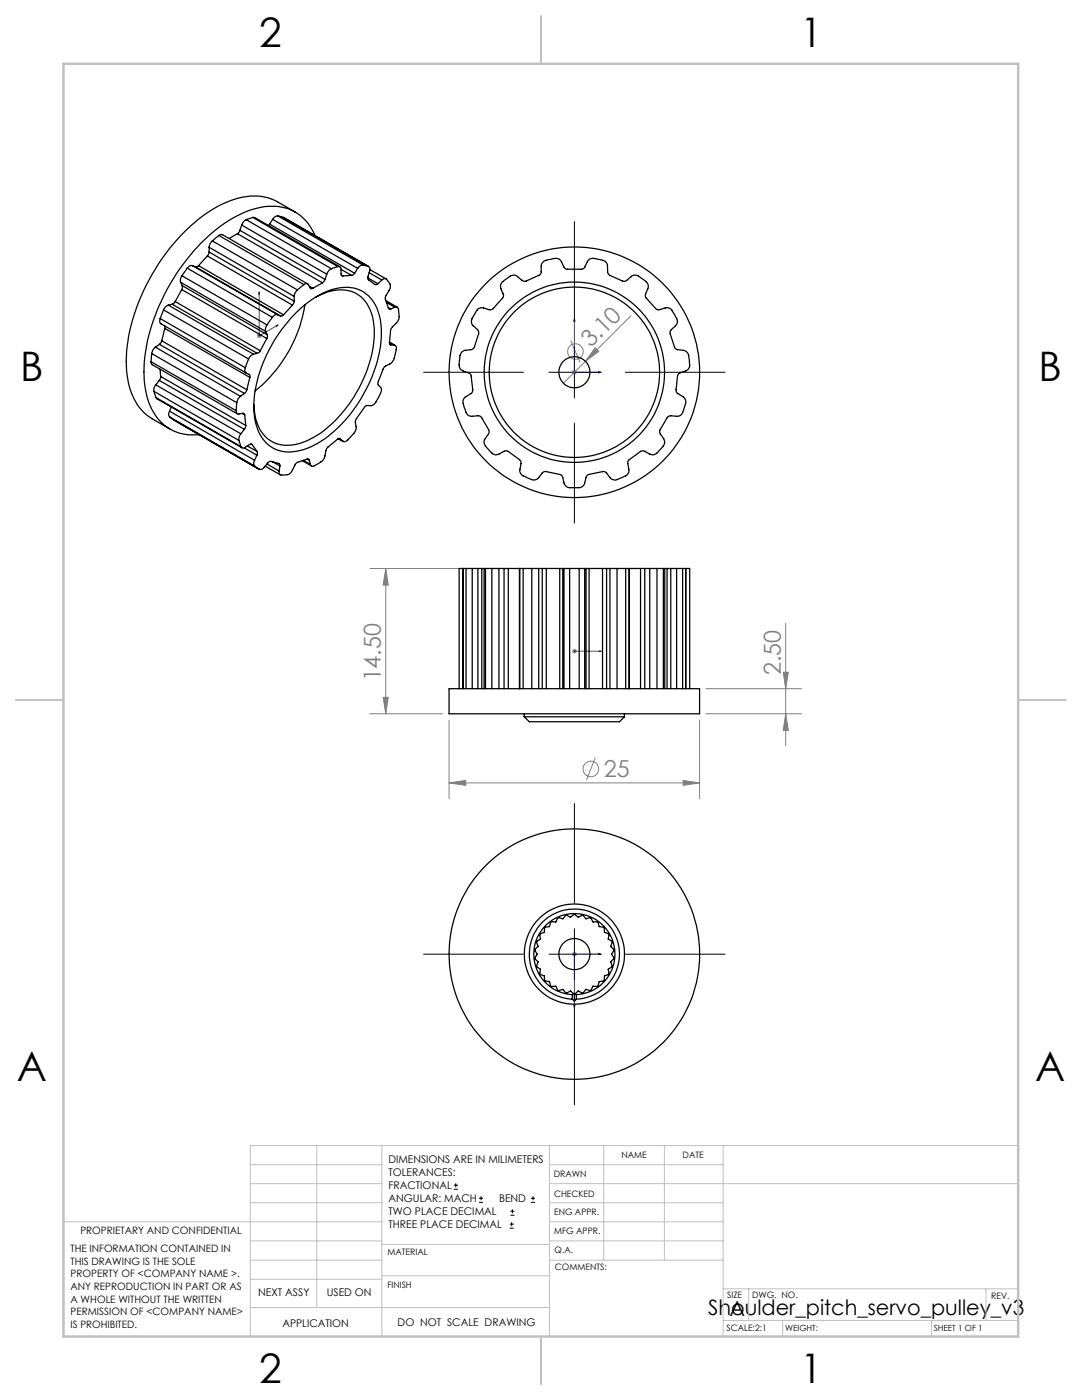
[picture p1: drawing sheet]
<svg xmlns="http://www.w3.org/2000/svg" width="216mm" height="279mm" viewBox="0 0 216 279" stroke-linecap="round" stroke-linejoin="round" font-family="sans-serif">
<g fill="none" stroke="#808080" stroke-width=".2">
<path d="M51.2 67h1M51.4 66.7l.7 .7M51.7 66.5v1M52.1 66.7l-.7 .7M113.9 67.9l1.8 4.5M114.1 74.3h1M114.3 73.9l.7 .7M114.6 73.8v1M118.8 69.4l.7 .7-2.7 2zM125.9 63l-13.5 13.5M73.8 113.5h17.9M77 113.5v29"/>
<path d="M77 113.5l.5 3.3h-1.1zM76.4 139.2h1.1l-.5 3.3zM114.1 130h1M114.3 129.6l.7 .7M114.6 129.5v1M115 129.6l-.7 .7M140.9 137.4h19M156.3 134.2h1l-.5 3.2zM156.8 124.4v24.4M73.8 142.5h14.5M89.6 156.2l3.3-.4v.9zM89.6 143.7v15.7"/>
<path d="M89.6 156.2h50M118.8 151.2l-1.8 4.5M136.3 155.8l3.3 .4-3.3 .5zM139.6 143.7v15.7M140.9 142.5h19M156.8 142.5l.5 3.3h-1zM114.1 190.4h1M114.3 190.1l.7 .7M114.6 189.9v1M115 190.1l-.7 .7"/>
<circle cx="114.8" cy="70.2" r="1.55"/>
<circle cx="117.9" cy="153.5" r="1.56"/>
</g>
<g fill="none" stroke="#000" stroke-width=".2">
<path d="M114.6 44.2v19.9M84.5 74.3h20M109.5 74.3h10.2M114.6 69.2v10.2M124.8 74.3h19.9M114.6 84.5v19.9M114.6 160.3v20M84.5 190.4h20M109.5 190.4h10.2M114.6 185.3v10.2M124.8 190.4h19.9M114.6 200.6v19.9"/>
<path d="M90.6 237.3h.8M90.6 236.5h.8M90.9 236.1v.9M95.6 240h.8M95.6 239.1h.8M96 238.7v.8M105.9 240h.9M105.9 239.1h.9M106.4 238.7v.8M101.7 245.1h.8M101.7 244.3h.8M101.8 242.5h.9"/>
<path d="M101.8 241.7h.9M102.1 243.9v.8M102.2 241.3v.8"/>
</g>
<g fill="none" stroke="#00f" stroke-width=".2">
<path d="M51.7 58.2l.1 .4-.2 .1zM51.7 58.2v8.8l3.8-2.2M55.1 64.9l.4-.1-.4 .4zM114.6 63.5v10.8h5.4M114.6 63.5l.2 .6h-.3zM119.5 74.2l.5 .1-.5 .1zM114.5 130h.3zM114.6 130h.1M114.6 130h5.4M120 130h-.5h.5M119.5 190.3l.5 .1-.5 .1zM120 190.4h-5.4v10.8"/>
<path d="M114.5 200.6h.3l-.2 .6z"/>
</g>
<g fill="none" stroke="#c0c0c0" stroke-width=".2">
<path d="M50 232.4h26.2M50 236.2h26.2M63.2 228.6v32.3M76.2 228.6v38.1M109.6 228.6v38.1M109.6 232.4h34.7M109.6 236.2h93.6M120.5 228.6v22.9M132.6 228.6v22.9M144.3 228.6v38.1M203.2 228.6h-153.2v38.1M12.7 243.8h63.5"/>
<path d="M50 251.5h26.2M50 240h26.2M50 247.7h26.2M50 255.3h26.2M76.2 254.6h33.4M76.2 248.4h33.4M109.6 251.5h34.7M109.6 243.8h34.7M109.6 240h34.7M109.6 247.7h34.7M144.3 257.2h58.9M149.4 257.2v6.3"/>
<path d="M196.7 257.2v6.3M50 260.9h59.6M144.3 263.5h58.9M156.2 263.5v3.2M185.9 263.5v3.2"/>
</g>
<path d="M108 3.2v9.5M3.1 139.7h9.6M203.2 139.7h9.5M108 266.7v9.6" fill="none" stroke="#c0c0c0" stroke-width=".25"/>
<path d="M12.7 12.7h190.5v254h-190.5z" fill="none" stroke="#c0c0c0" stroke-width=".5"/>
<g fill="#00f">
<path d="M119.5 130h.5zM114.5 130h.3z"/>
<path d="M55.1 64.9l.4-.1-.4 .4zM51.7 58.2l.1 .4-.2 .1z"/>
<path d="M119.5 190.3v.2l.5-.1zM114.5 200.6l.1 .6 .2-.6zM119.5 74.2l.5 .1-.5 .1zM114.6 63.5l.2 .6h-.3z"/>
</g>
<g fill="#808080">
<path d="M118.8 69.4l.7 .7-2.7 2z"/>
<path d="M89.6 156.2l3.3-.4v.9zM136.3 155.8l3.3 .4-3.3 .5z"/>
<path d="M156.3 134.2h1l-.5 3.2zM156.8 142.5l.5 3.3h-1zM77 113.5l.5 3.3h-1.1zM76.4 139.2h1.1l-.5 3.3z"/>
</g>
<g fill="none" stroke="#000" stroke-width=".25">
<path d="M36.1 56.3l16.9 9.8M36.1 56.3l.3 .7M36.3 57.8l16.9 9.8M36.3 57.8l-1.3 2.4M36.3 55a1.29 1.29 0 0 0-.2 1.3M36.3 55l17 9.8M36.4 57l-.1 .8M36.4 57l16.9 9.8M37.4 53.5l-1.1 1.5M37.4 53.5l16.9 9.8M38.4 53a.97 .97 0 0 0-1 .5M38.4 53l17 9.8"/>
<path d="M38.4 53l.6 .3M39 53.3l17 9.8M39.6 53l-.3 .3h-.3M39.6 53l17 9.8M41.4 51.1l16.9 9.8M41.4 51.1l-1.8 1.9M41.7 50.3l-.3 .8M41.7 49.4l17 9.8M41.7 50.3l17 9.8M41.7 49.4v.9M42.4 48.1l-.5 .6-.2 .7M42.4 48.1l16.9 9.8"/>
<path d="M43.7 47l-1.3 1.1M43.7 47l.5-.2h.2l17 9.9M43.7 47l16.9 9.8M47.4 46.6l-1.7 1M47.4 46.6l16.9 9.8M47.9 46l-.5 .6M47.9 46l17 9.8M48.2 44.9l-.3 1.1M48.2 44.9l17 9.8M49.1 43.9l-.4 .2-.5 .8M49.1 43.9l17 9.7M50.4 43.4h.4l17 9.8"/>
<path d="M50.4 43.4l-1.3 .5M50.4 43.4l17 9.8M53.8 44.7l-.2 .3M53.8 44.7l17 9.8M54.4 43.8l-.6 .9M54.4 43.8l17 9.8M55.5 43.1l1 .3M55.5 43.1a1.25 1.25 0 0 0-1.1 .7M55.5 43.1l16.9 9.8M56.5 43.4l17.1 9.8M56.5 43.4h.1M58.7 59.2v.9"/>
<path d="M58.9 42.3l-3.5-2a11.3 11.3 0 0 0-10.1 0 32.6 32.6 0 0 0-14.3 13.4 35.1 35.1 0 0 0-5.7 20.3 12 12 0 0 0 4.5 9.2l4.1 2.4M59.3 57.9a1.83 1.83 0 0 0-.6 1.3M60.6 56.8l-1.3 1.1M60.6 56.8a.57 .57 0 0 1 1 0l.4 .8 .4-.1M61.7 57.2l.7 .3M62.9 47a9.1 9.1 0 0 0-10.9-5.6 24.7 24.7 0 0 0-12.7 8 40.9 40.9 0 0 0-10.5 22.8 16.5 16.5 0 0 0 2.6 11.2 9.1 9.1 0 0 0 8.3 3.3M63 59.3a8.4 8.4 0 0 1 8.2-.7 8.2 8.2 0 0 1 3.5 7.1 26.5 26.5 0 0 1-8.1 18.5 14.6 14.6 0 0 1-9.1 4.7 6.2 6.2 0 0 1-6.4-5l-.4-3.2M64.3 56.4l-1.9 1.1M64.9 55.8l-.6 .6M65.2 54.7l-.3 1.1M66.1 53.6l-.4 .3-.5 .8M67.4 53.2l-1.3 .4"/>
<path d="M67.4 53.2a.48 .48 0 0 1 .7 .6M68.1 53.8v1.1l.3 .2M68.1 53.8l2.1 1.2M68.1 54.9l.3 .2M70.2 55l-1.8 .1M70.8 54.5l-.6 .5M71.4 53.6l-.6 .9M72.4 52.9a1.25 1.25 0 0 0-1 .7M72.4 52.9l.7 .2a.73 .73 0 0 1 .6 1.1l-.3 1.2 .1 .4 1.4 1 .5-.2M73.4 55.5l2 1.1M73.7 54.4l2.5 1.5M73.8 53.8l3.2 1.9"/>
<path d="M76.2 55.9a.74 .74 0 0 1 .8-.3 .74 .74 0 0 1 .5 .6l.1 .1a1.23 1.23 0 0 1 0 1.7l-.7 1.2v.5l.7 1.9 .4 .1M76.2 55.9l-.8 .7M100.2 56.3l1-.8a1.55 1.55 0 0 1 2.1-.3l.8 .8 .6 .2 2.8-1.2 .5-.6v-1.5a1.5 1.5 0 0 1 1.6-1.1l.5-.1a1.48 1.48 0 0 1 1.9 .5l.6 1.3 .4 .2h3.2l.5-.3 .6-1.3a1.67 1.67 0 0 1 2.1-.3 1.79 1.79 0 0 1 1.8 1.1v1.5l.5 .6 2.9 1.2 .4-.2 .9-.8a1.45 1.45 0 0 1 2.1 .3l.3 .3a1.45 1.45 0 0 1 1 1.8l-.5 1.3v.4l2 2.3 .6 .2 1.5-.4a1.44 1.44 0 0 1 1.5 1.2l.3 .4a1.49 1.49 0 0 1 .1 2l-1.1 1.2 .9 3.2 .4 .3 1.6 .3a1.94 1.94 0 0 1 .9 2.1 1.49 1.49 0 0 1-.7 1.9l-1.2 .4-.3 .4-.4 3 .1 .4 .2 .3 1.2 .8a1.54 1.54 0 0 1 .2 1.9l-.1 .4a1.45 1.45 0 0 1-1.5 1.5l-1.3-.1-.4 .1-1.6 2.8v.6l.8 1.2a1.66 1.66 0 0 1-.8 2 1.64 1.64 0 0 1-2.1 .9l-.9-.5-.7-.1-2.5 1.8-.3 .6 .3 1.4a1.52 1.52 0 0 1-1.3 1.4l-.4 .3a1.46 1.46 0 0 1-2.1-.2l-.7-1-.6-.2-2.9 .6-.5 .4-.4 1.5a1.65 1.65 0 0 1-2 .7 1.79 1.79 0 0 1-2-.7l-.4-1.5-.5-.4-2.9-.6-.5 .2-.8 1a1.48 1.48 0 0 1-2.1 .2l-.4-.3a1.46 1.46 0 0 1-1.2-1.5l.1-1.6-.3-.4-2.2-1.6-.5-.1-1.5 .7a1.96 1.96 0 0 1-2.1-1.2 1.46 1.46 0 0 1-.5-1.9l.7-1 .1-.5-1.5-2.7-.2-.3-.4-.1-1.4 .1a1.47 1.47 0 0 1-1.3-1.5l-.2-.4a1.77 1.77 0 0 1 .1-1.8l1.2-.8 .4-.5-.3-3a.68 .68 0 0 0-.5-.7l-1.2-.5a1.53 1.53 0 0 1-.6-1.8v-.5a1.53 1.53 0 0 1 1.2-1.7l1.2-.1 .4-.3 1-3-.1-.5-1.1-1.1a1.74 1.74 0 0 1 .4-2.1 1.74 1.74 0 0 1 1.6-1.4l1.3 .4h.5l2.2-2.4 .2-.5-.6-1.6zM30.1 72.2l.3 .6 16.9 9.8M30.1 72.2l17 9.8M30.3 70.6l-.2 1.6M30.3 70.6l16.9 9.8M30.7 78.1l.4 1.2M30.7 78.1l17 9.8M31 69.3l-.5 .6-.2 .7M31 69.3l17 9.8M31.1 76.8a1.45 1.45 0 0 0-.4 1.3"/>
<path d="M31.1 76.8l16.9 9.8M31.1 79.3l.2 .3 17 9.8M31.1 79.3l17 9.8M31.8 75.9l-.7 .9M31.8 75.9l17 9.8M31.8 68.7l17 9.8M31.8 68.7l-.8 .6M31.9 73.7l.2 1.4M32 63.6a.86 .86 0 0 0 .1 1l17 9.8M32 63.6l16.9 9.8M32.1 75.1l-.3 .8M32.1 75.1l16.9 9.8"/>
<path d="M32.3 68l-.5 .7M32.3 68l16.9 9.8M32.6 61.8l-.6 1.8M32.6 61.8l17 9.8M32.8 65.1l.1 .4M32.9 65.5l16.9 9.8M32.9 65.5l-.6 2.5M33.6 60.9a1.57 1.57 0 0 0-1 .9M33.6 60.9l17 9.8M34.4 60.7l16.9 9.8M34.4 60.7l-.8 .2M35 60.2l-.6 .5"/>
<path d="M35 60.2l16.9 9.8M48 79.1l-.5 .6-.3 .7M48.8 78.5l-.8 .6M48.9 73.4a.86 .86 0 0 0 .2 1M49.1 74.4l.7 .4v.5M49.2 77.8l-.4 .7M49.6 71.6l-.7 1.8M49.8 75.3l-.6 2.5M50.6 70.7a1.51 1.51 0 0 0-1 .9M51.3 70.5l-.7 .2M51.9 70l-.6 .5M53 66.1l.3 .7"/>
<path d="M53.2 67.6l-1.3 2.4M53.3 64.8l-.3 .9v.4M53.3 66.8l-.1 .8M54.3 63.3l-1 1.5M55.4 62.8a1.08 1.08 0 0 0-1.1 .5M55.4 62.8l.6 .3M56.6 62.8l-.6 .3M58.3 60.9l-1.7 1.9M58.7 62.8a17.1 17.1 0 0 1 9.4-5.4 6.6 6.6 0 0 1 7.5 5.4 20.3 20.3 0 0 1-1.7 13.2 26.3 26.3 0 0 1-11.9 13.2 8.2 8.2 0 0 1-7.8 0 9 9 0 0 1-3.5-8.1 27.9 27.9 0 0 1 7.3-17.6zM58.7 60.1l-.4 .8M60.8 60.9a27.4 27.4 0 0 1-9.9 17.1M77 60l2.3 1.3"/>
<path d="M77.1 60.4l1.7 .9M77.5 61.4l.5 .3M77.7 68.3l1.1 .7M77.7 68.3l1 .6M77.8 68.7l.2 .1M78 68.8l.7 .1M78.7 68.9a.71 .71 0 0 1 .3 1.1l-.3 1.5-.4 .7-.4 .4-1.1 .6-.3 .4-1.1 2.8 .1 .4 .5 .5a1.96 1.96 0 0 1-.5 2.1l-.4 .6a1.49 1.49 0 0 1-1.1 1h-1l-1.9 2.5-.2 .5 .2 1.3a5 5 0 0 1-2.2 2.8h-.5M78.8 61.3a.6 .6 0 0 1 .6 .1 .6 .6 0 0 1 .2 .7v.5a1.83 1.83 0 0 1-.5 1.9l-.8 .7-.4 .7-.2 2.6 .3 .3M78.8 61.3l-.8 .4M33.8 82.1a.93 .93 0 0 0 .1 1.1M33.8 82.1l17 9.8M33.9 83.2l.8 .7 17 9.8"/>
<path d="M33.9 83.2l16.9 9.8M34.2 81.2l-.4 .9M47.1 82a.53 .53 0 0 0 .6 .6l.9-.1 .2 .3M47.2 80.4l-.1 1.6M47.7 87.9l.4 1.2M48 86.6a1.55 1.55 0 0 0-.3 1.3M48.3 82.5l.5 .3M48.8 85.7l-.8 .9M48.8 89.4l2.5 1.4M48.8 82.8l.2 2.1M49 84.9l-.2 .8M49.4 89l1.9 1.1"/>
<path d="M50.1 88.6l.2 .1M50.3 88.7l-.3-.1-1 .7a.53 .53 0 0 1-.9-.2M50.3 88.7l1 1.4M50.8 91.9a.93 .93 0 0 0 0 1.1M50.8 93l.9 .7M51.3 90.8l-.5 1.1M51.3 90.1v.7M52.9 93l3 1.8M53.3 92.6l2.4 1.4M54.4 92.1l1.4 .9M55.8 93l-.1-.5-1.9-.4-1.1 1.1a.89 .89 0 0 1-1 .5M55.8 93l-.1 1"/>
<path d="M60.3 91.9l1.9 1.1M60.5 91.9l1.4 .8M61.3 91.6h.3l.1 .3M61.3 91.6l-2.1 .7-.3 .4-.6 1.1a1.97 1.97 0 0 1-2.5 .9l-.1-.4v-.3M61.3 91.6l.4 .3M61.7 91.9l.2 .8M67.8 87.5l.1 .1M67.9 87.6l-.2-.1-.3 .1-2.1 1.8-.3 .6-.2 1a3.5 3.5 0 0 1-2.5 2.1l-.4-.4M67.9 87.6l.5 .5M68.4 88.1l-.9-.5 1 .5M92.4 113.5h.1M92.4 113.5h-.8v23.9"/>
<path d="M92.4 113.5v23.9M92.4 113.5h.6M93 113.5h1.2M93 113.5v23.9M94.2 113.5h1.2M94.2 113.5v23.9M95.4 113.5h.7M95.4 113.5v23.9M96.1 113.5h.5M96.1 113.5v23.9M96.6 113.5h.3M96.6 113.5v23.9"/>
<path d="M96.9 113.5h1.2M96.9 113.5v23.9M98.1 113.5h1.5M98.1 113.5v23.9M99.6 113.5h1M99.6 113.5v23.9M100.6 113.5h.8M100.6 113.5v23.9M101.4 113.5h2.3M101.4 113.5v23.9M103.6 113.5v23.9M103.7 113.5h.7"/>
<path d="M103.7 113.5v23.9M104.4 113.5h1.7M104.4 113.5v23.9M106.1 113.5h1.4M106.1 113.5v23.9M107.5 113.5h.7M107.5 113.5v23.9M108.2 113.5h.8M108.2 113.5v23.9M109 113.5h2.7M109 113.5v23.9M111.7 113.5h.6"/>
<path d="M111.7 113.5v23.9M112.3 113.5h.2M112.3 113.5v23.9M112.5 113.5h1.2M112.5 113.5v23.9M113.7 113.5h1.9M113.7 113.5v23.9M115.6 113.5h1.1M115.6 113.5v23.9M116.7 113.5v23.9M116.7 113.5h.2M116.9 113.5h.6"/>
<path d="M116.9 113.5v23.9M117.5 113.5h2.7M117.5 113.5v23.9M120.2 113.5h.8M120.2 113.5v23.9M121 113.5h.7M121 113.5v23.9M121.7 113.5h1.4M121.7 113.5v23.9M123.1 113.5h1.7M123.1 113.5v23.9M124.8 113.5h.7"/>
<path d="M124.8 113.5v23.9M125.5 113.5v23.9M125.5 113.5h2.3M125.6 113.5v23.9M127.8 113.5h.9M127.8 113.5v23.9M128.7 113.5h.9M128.7 113.5v23.9M129.6 113.5h1.5M129.6 113.5v23.9M131.1 113.5h1.3M131.1 113.5v23.9"/>
<path d="M132.4 113.5h.2M132.4 113.5v23.9M132.6 113.5v23.9M132.6 113.5h.5M133.1 113.5h.7M133.1 113.5v23.9M133.8 113.5h1.2M133.8 113.5v23.9M135 113.5h1.2M135 113.5v23.9M136.2 113.5h.6M136.2 113.5v23.9"/>
<path d="M136.8 113.5h.1M136.8 113.5v23.9M136.8 113.5h.8v23.9M89.6 137.4h50v5.1h-50zM104.6 143.1h20M104.6 143.1l1 .9h18l1-.9M104.6 142.5v.6M124.6 142.5v.6M114.2 199.4a9 9 0 0 1-7.6-13 9 9 0 0 1 15-1.7 9 9 0 0 1-4.5 14.4l-2.1 .3M114.2 198.5a8.1 8.1 0 0 1-6.5-12.3 8.1 8.1 0 0 1 13.8 0 8.1 8.1 0 0 1-6.5 12.3M114.2 198.5v.9M114.2 199.4l.4 .4"/>
<path d="M114.4 198.3l-.6-.5-.9 .4-.6-.8-.9 .3-.5-.9-.9 .1-.1-.2-.3-.8-.9-.2-.1-.9-.9-.4 .1-1-.8-.6 .4-.9-.7-.6 .5-.9-.5-.9 .7-.6-.4-.9 .8-.6-.1-1 .9-.3 .2-1.1 .8-.1 .3-.8 .1-.2 .9 .1 .5-.9 .9 .3 .6-.8 .9 .5 .8-.6 .8 .6 .9-.5 .6 .8 .9-.3 .5 .9 .9-.1 .1 .1 .3 .9 .9 .2 .1 1 .9 .3-.1 1 .8 .5-.4 1 .7 .6-.5 .9 .5 .9-.7 .6 .4 1-.8 .5 .1 .9-.9 .5-.1 .9-.9 .2-.3 .9-.1 .1-.9-.1-.5 .9-.9-.3-.6 .8-.9-.4-.6 .5M114.4 198.3l.2 .1M114.4 198.3l-.2 .2M114.6 198.4v1.4M114.8 198.3l-.2 .1M114.8 198.3l.2 .2M115 198.5v.9M115 199.4l-.4 .4"/>
<circle cx="114.6" cy="74.3" r="25"/>
<circle cx="114.6" cy="74.3" r="17"/>
<circle cx="114.6" cy="74.3" r="3.1"/>
<circle cx="114.6" cy="74.3" r="18"/>
<circle cx="114.6" cy="190.4" r="25"/>
<circle cx="114.6" cy="190.4" r="3.1"/>
<circle cx="114.6" cy="190.4" r="10"/>
</g>
<g font-size="8.1">
<text x="51.7" y="9.3">2</text>
<text x="159.7" y="9.3">1</text>
<text x="4" y="76">B</text>
<text x="207.2" y="76">B</text>
<text x="3.3" y="215.7">A</text>
<text x="206.5" y="215.7">A</text>
<text x="51.7" y="276">2</text>
<text x="159.7" y="276">1</text>
</g>
<g font-size="4.7" fill="#808080">
<text x="117.9" y="69.5" transform="rotate(-45 117.9 69.5)">3.10</text>
<text x="76" y="136" transform="rotate(-90 76 136)">14.50</text>
<text x="155.8" y="134.7" transform="rotate(-90 155.8 134.7)">2.50</text>
<text x="120.5" y="155.2">25</text>
</g>
<g font-size="4.2">
<text x="141.3" y="262.4">Shoulder_pitch_servo_pulley_v3</text>
<text x="145.6" y="262.7">A</text>
</g>
<g font-size="2.1">
<text x="77.5" y="232.2">DIMENSIONS ARE IN MILIMETERS</text>
<text x="77.5" y="234.7">TOLERANCES:</text>
<text x="77.5" y="237.3">FRACTIONAL</text>
<text x="77.5" y="239.9">ANGULAR: MACH</text>
<text x="99.6" y="239.9">BEND</text>
<text x="77.5" y="242.5">TWO PLACE DECIMAL</text>
<text x="77.5" y="245.1">THREE PLACE DECIMAL</text>
<text x="51.5" y="258.7">NEXT ASSY</text>
<text x="65.2" y="258.6">USED ON</text>
<text x="56.3" y="264.8">APPLICATION</text>
<text x="79.3" y="264.6">DO NOT SCALE DRAWING</text>
</g>
<g font-size="2">
<text x="14.1" y="249.9">THE INFORMATION CONTAINED IN</text>
<text x="16" y="246.3">PROPRIETARY AND CONFIDENTIAL</text>
<text x="14.1" y="252.4">THIS DRAWING IS THE SOLE</text>
<text x="14.1" y="254.9">PROPERTY OF &lt;COMPANY NAME &gt;.</text>
<text x="14.1" y="257.4">ANY REPRODUCTION IN PART OR AS</text>
<text x="14.1" y="260">A WHOLE WITHOUT THE WRITTEN</text>
<text x="14.1" y="262.5">PERMISSION OF &lt;COMPANY NAME&gt;</text>
<text x="14.1" y="265">IS PROHIBITED.</text>
</g>
<g font-size="1.8">
<text x="124" y="231.1">NAME</text>
<text x="136.2" y="231.1">DATE</text>
<text x="110.5" y="234.8">DRAWN</text>
<text x="110.5" y="238.9">CHECKED</text>
<text x="110.6" y="242.5">ENG APPR.</text>
<text x="77.3" y="250.5">MATERIAL</text>
<text x="110.6" y="246.3">MFG APPR.</text>
<text x="110.7" y="250">Q.A.</text>
<text x="77.3" y="257">FINISH</text>
<text x="110.7" y="253.5">COMMENTS:</text>
<text x="145.1" y="259">SIZE</text>
<text x="150.1" y="259.1">DWG. NO.</text>
<text x="197.8" y="259.2">REV.</text>
<text x="145" y="265.7">SCALE:2:1</text>
</g>
<g font-size="1.7">
<text x="156.7" y="265.7">WEIGHT:</text>
<text x="186.3" y="265.7">SHEET 1 OF 1</text>
</g>
</svg>
